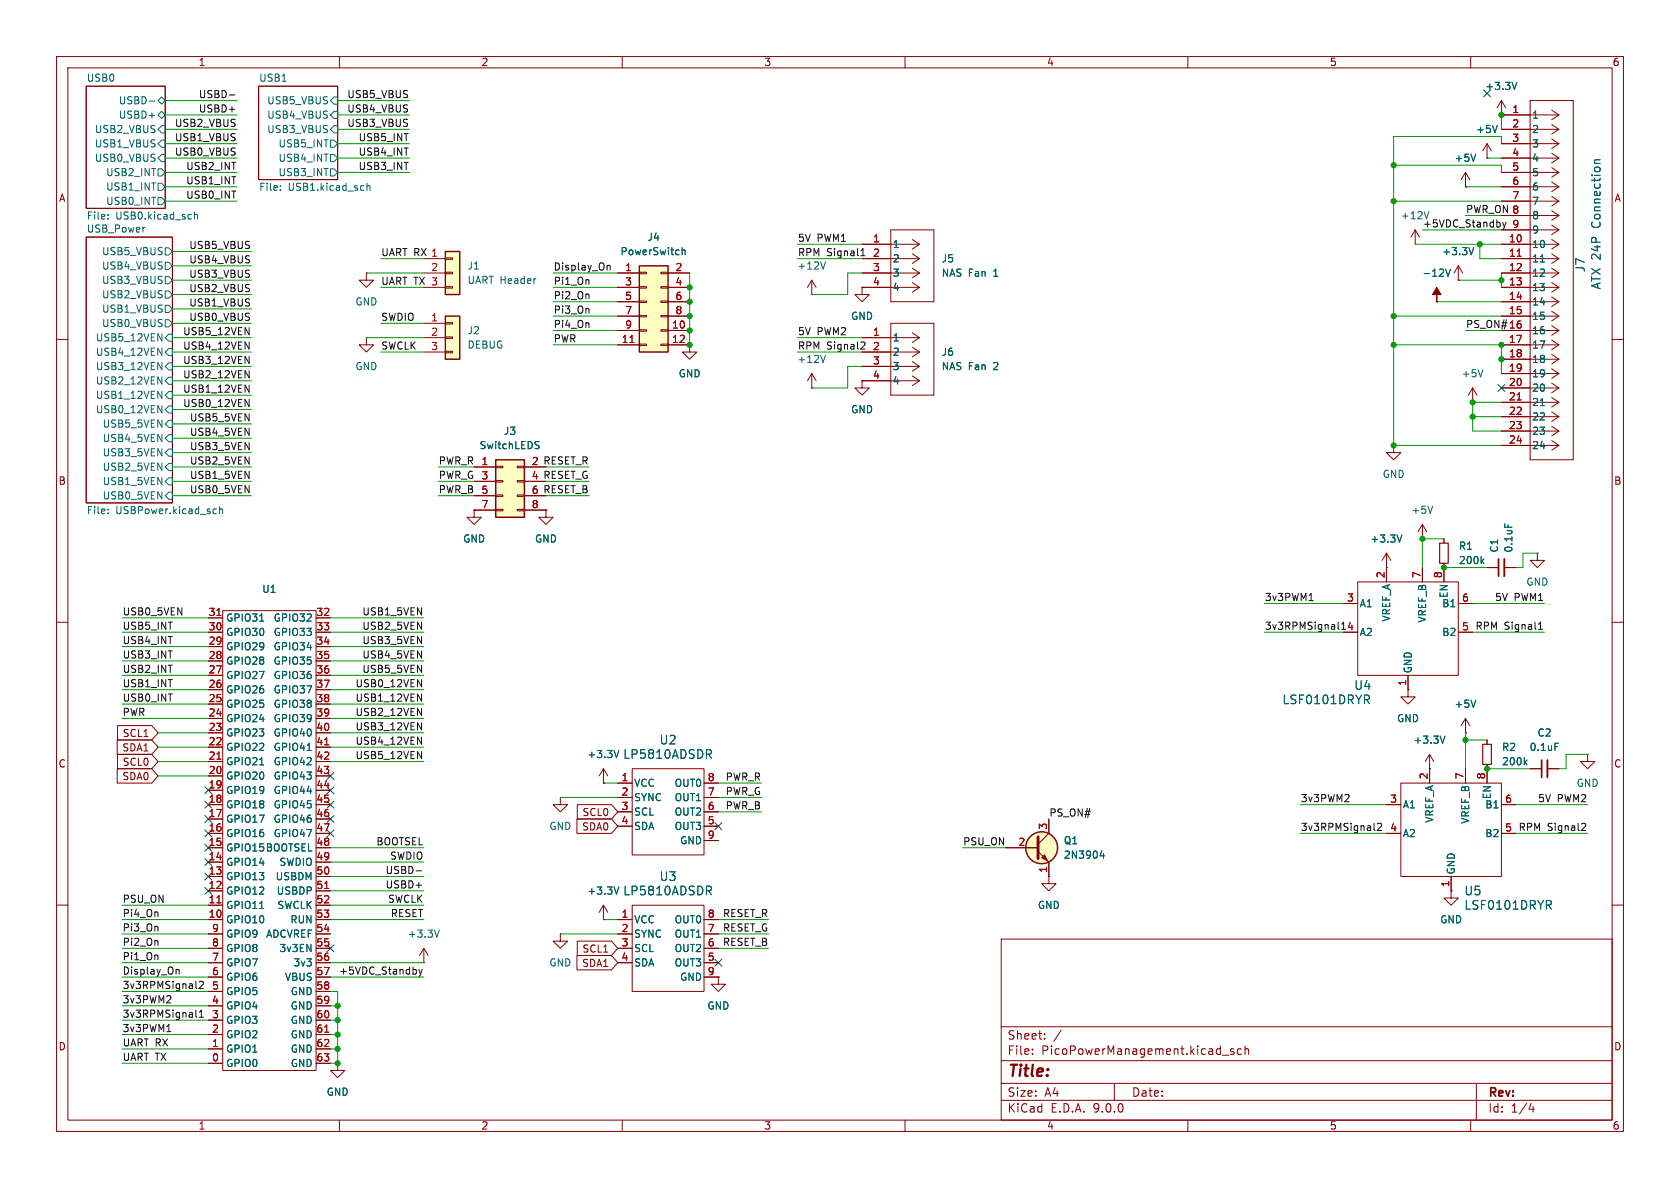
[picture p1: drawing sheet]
<svg xmlns="http://www.w3.org/2000/svg" width="297mm" height="210mm" viewBox="0 0 297 210" stroke-linecap="round" stroke-linejoin="round" font-family="sans-serif">
<g fill="none" stroke="#840000" stroke-width=".18">
<path d="M10 10h277v190h-277zM12 12h273v186h-273zM15.2 15.2h14v21.6h-14zM45.7 15.2h14v16.6h-14zM60 10v2M110 10v2M160 10v2M210 10v2M260 10v2M15.2 41.9h15.3v47h-15.3zM10 60h2M285 60h2"/>
<path d="M10 110h2M285 110h2M10 160h2M177 166h108v32h-108zM285 160h2M60 198v2M110 198v2M160 198v2M177 194.5h108M177 191.5h108M177 187.5h108M177 181.5h108"/>
<path d="M182.5 186.3v.1M182.5 185.5v.1M184.7 183.6v.1M184.7 182.8v.1M187.6 182.1l-1.3 2M197 191.5v3M210 198v2M216.1 186.5h1.1M218.1 185.5l-.4-.1-.2 .2 .1 .2 .5 .2v.3h-.6M219.5 185.5l-.5-.1-.3 .3v.4l.2 .2h.6M220.1 185.5l.2-.1 .4 .1v.9M220.1 184.9v1.5"/>
<path d="M260 198v2M261 191.5v6.5M270.7 195l-.4 1.1h.9M271 195.6v1"/>
</g>
<g fill="none" stroke="#006464" stroke-width=".18">
<path d="M26.4 17.9h.9M27.9 17.8l.7-.7 .6 .7-.6 .6zM28.6 19.7l.6 .6-.6 .7-.7-.7zM59.1 19.7h.6v1.3h-.6l-.7-.7zM59.1 17.1h.6v1.3h-.6l-.7-.6zM19.1 38v.1M19.1 38.6v.1M27.9 29.8h.7l.6 .7-.6 .6h-.7zM27.9 34.9h.7l.6 .7-.6 .6h-.7zM27.9 32.4h.7l.6 .6-.6 .7h-.7zM27.9 27.9l.7-.6h.6v1.3h-.6zM27.9 25.4l.7-.6h.6v1.2h-.6z"/>
<path d="M28.6 22.2h.6v1.3h-.6l-.7-.6zM34.4 37.5v1.2M34.4 38l.2-.1 .3 .1v.7M49.6 33.5v.2M49.6 32.9v.1M58.4 29.8h.7l.6 .7-.6 .6h-.7zM58.4 27.3h.7l.6 .6-.6 .7h-.7zM58.4 24.8h.7l.6 .6-.6 .6h-.7zM59.1 22.2h.6v1.3h-.6l-.7-.6zM64.9 32.4v1.3M64.9 32.9l.2-.1 .3 .1v.8M25.6 40.2h-.2"/>
<path d="M27.9 59l.7 1.3v-1.3M29.2 56.5h.6l.7 .7-.7 .6h-.6zM29.2 54h.6l.7 .6-.7 .6h-.6zM29.2 51.4h.6l.7 .7-.7 .6h-.6zM29.2 48.9h.6l.7 .6-.7 .7h-.6zM29.2 46.4h.6l.7 .6-.7 .6h-.6zM29.2 43.8h.6l.7 .7-.7 .6h-.6zM29.8 59.1h.7v1.2h-.7l-.6-.6zM27.9 71.7l.7 1.3v-1.3M27.9 61.5l.7 1.3v-1.3M27.9 64.1l.7 1.2v-1.2M27.9 66.6l.7 1.3v-1.3"/>
<path d="M27.9 69.2l.7 1.2v-1.2M29.8 71.8h.7v1.2h-.7l-.6-.6zM29.8 69.2h.7v1.3h-.7l-.6-.6zM29.8 66.7h.7v1.2h-.7l-.6-.6zM29.8 79.4h.7v1.2h-.7l-.6-.6zM29.8 64.1h.7v1.3h-.7l-.6-.6zM29.8 76.8h.7v1.3h-.7l-.6-.6zM29.8 61.6h.7v1.3h-.7l-.6-.7zM29.8 74.3h.7v1.3h-.7l-.6-.7zM19.1 90.7v.1M19.1 90v.1M29.8 87h.7v1.3h-.7l-.6-.7z"/>
<path d="M29.8 84.5h.7v1.2h-.7l-.6-.6zM29.8 81.9h.7v1.3h-.7l-.6-.6zM37.9 90h.4M38.3 90.7l-.4 .1M38.8 90.1l.2-.1h.3v.8M38.8 89.5v1.3"/>
</g>
<path d="M113 47h5.1v15.2h-5.1z" fill="#ffffc2"/>
<path d="M113 47h5.1v15.2h-5.1z" fill="none" stroke="#840000" stroke-width=".25"/>
<g fill="none" stroke="#840000" stroke-width=".18">
<path d="M109.2 48.3h3.8M109.2 50.8h3.8M109.2 53.3h3.8M109.2 55.9h3.8M109.2 58.4h3.8M113 48.1h1.3v.3h-1.3zM113 50.7h1.3v.2h-1.3zM113 53.2h1.3v.3h-1.3zM113 55.8h1.3v.2h-1.3zM113 58.3h1.3v.2h-1.3zM116.8 48.1h1.3v.3h-1.3zM116.8 50.7h1.3v.2h-1.3z"/>
<path d="M116.8 53.2h1.3v.3h-1.3zM116.8 55.8h1.3v.2h-1.3zM116.8 58.3h1.3v.2h-1.3zM118.1 48.3h3.8M118.1 50.8h3.8M118.1 53.3h3.8M118.1 55.9h3.8M118.1 58.4h3.8M250.2 43.2h.1M250.2 40.6l-.8 1.3M250.2 40.6l.8 1.3M250.2 40.6v2.6"/>
<path d="M254 53.3h.1M109.2 61h3.8M113 60.8h1.3v.3h-1.3zM116.8 60.8h1.3v.3h-1.3zM118.1 61h3.8M109.2 138.4h2.6M111.8 135.9h12.7v15.2h-12.7zM124.5 138.4h2.5M109.2 141h2.6M109.2 143.5h2.6M109.2 146.1h2.6M124.5 141h2.5"/>
<path d="M124.5 143.5h2.5M124.5 146.1h2.5M124.5 148.6h2.5"/>
</g>
<path d="M111.4 60.5h.7" fill="none" stroke="#a90000" stroke-width=".18"/>
<path d="M252.6 37.4l-.4 1.3M120.6 43.8v1.2M120.6 44.3l.2-.1h.3v.8M255.6 47.6l.4 1.2 .4-1.2M125.3 133.3l.5 .7M125.5 132.5l.3 .3-.1 .4-.2 .1" fill="none" stroke="#006464" stroke-width=".18"/>
<path d="M254 50.8l.8 1.3h-.8v1.2v-1.2h-.8z" fill="#840000" stroke="#840000" stroke-width=".18"/>
<path d="M87.6 81.3h5.1v10.1h-5.1z" fill="#ffffc2"/>
<path d="M87.6 81.3h5.1v10.1h-5.1z" fill="none" stroke="#840000" stroke-width=".25"/>
<g fill="none" stroke="#840000" stroke-width=".18">
<path d="M270.5 17.8h7.6v63.5h-7.6zM274.3 19.5l1.3 .8M262.9 27.9h.1M262.9 25.4v2.5M262.9 25.4l-.8 1.3M262.9 25.4l.8 1.3M265.4 20.3h10.2M265.4 22.9h10.2M265.4 25.4h10.2M265.4 27.9h10.2M265.4 30.5h10.2M265.4 33h10.2"/>
<path d="M265.4 35.6h10.2M265.4 38.1h10.2M274.3 22l1.3 .9M274.3 24.6l1.3 .8M274.3 27.1l1.3 .8M274.3 29.6l1.3 .9M274.3 32.2l1.3 .8M274.3 34.7l1.3 .9M274.3 37.3l1.3 .8M274.3 39.8l1.3 .8M275.6 20.3l-1.3 .9M275.6 22.9l-1.3 .8"/>
<path d="M275.6 25.4l-1.3 .8M275.6 27.9l-1.3 .9M275.6 30.5l-1.3 .8M275.6 33l-1.3 .9M275.6 35.6l-1.3 .8M275.6 38.1l-1.3 .8M265.4 40.6h10.2M265.4 43.2h10.2M265.4 45.7h10.2M265.4 48.3h10.2M265.4 50.8h10.2M265.4 53.3h10.2"/>
<path d="M265.4 55.9h10.2M265.4 58.4h10.2M274.3 42.3l1.3 .9M274.3 44.9l1.3 .8M274.3 47.4l1.3 .9M274.3 50l1.3 .8M274.3 52.5l1.3 .8M274.3 55l1.3 .9M274.3 57.6l1.3 .8M275.6 40.6l-1.3 .9M275.6 43.2l-1.3 .8M275.6 45.7l-1.3 .9"/>
<path d="M275.6 48.3l-1.3 .8M275.6 50.8l-1.3 .8M275.6 53.3l-1.3 .9M275.6 55.9l-1.3 .8M275.6 58.4l-1.3 .9M260.3 71.1h.1M260.3 68.6l-.7 1.3M260.3 68.6l.8 1.3M260.3 68.6v2.5M265.4 61h10.2M265.4 63.5h10.2M265.4 66h10.2"/>
<path d="M265.4 68.6h10.2M265.4 71.1h10.2M265.4 73.7h10.2M265.4 76.2h10.2M265.4 78.7h10.2M274.3 60.1l1.3 .9M274.3 62.7l1.3 .8M274.3 65.2l1.3 .8M274.3 67.7l1.3 .9M274.3 70.3l1.3 .8M274.3 72.8l1.3 .9M274.3 75.4l1.3 .8"/>
<path d="M274.3 77.9l1.3 .8M275.6 61l-1.3 .8M275.6 63.5l-1.3 .8M275.6 66l-1.3 .9M275.6 68.6l-1.3 .8M275.6 71.1l-1.3 .9M275.6 73.7l-1.3 .8M275.6 76.2l-1.3 .8M275.6 78.7l-1.3 .9M83.8 82.6h3.8M83.8 85.1h3.8M83.8 87.6h3.8"/>
<path d="M83.8 90.2h3.8M87.6 82.4h1.3v.3h-1.3zM87.6 85h1.3v.2h-1.3zM87.6 87.5h1.3v.3h-1.3zM87.6 90h1.3v.3h-1.3zM91.4 82.4h1.3v.3h-1.3zM91.4 85h1.3v.2h-1.3zM91.4 87.5h1.3v.3h-1.3zM91.4 90h1.3v.3h-1.3zM92.7 82.6h3.8M92.7 85.1h3.8M92.7 87.6h3.8"/>
<path d="M92.7 90.2h3.8M247.6 138.4h17.8v16.5h-17.8zM252.7 135.9v2.5M259.1 135.9v2.5M262.9 135.9v2.5M245.1 142.2h2.5M245.1 147.3h2.5M256.5 154.9v2.6M265.4 142.2h2.6M265.4 147.3h2.6"/>
</g>
<path d="M264.7 22.2l-.4 1.2M281.9 28.9h1M282.9 28.2l-1 .1v.4l.1 .2M272.3 46.3h.7M94.8 78.7l.4 .1 .1 .3-.2 .2h-.3M94.8 78l.5 .1M262.2 65.3l-.5 1.3M272.3 71.7h.7M273.7 160l.6 .7M274 159.2l.3 .3-.1 .3-.2 .2" fill="none" stroke="#006464" stroke-width=".18"/>
<path d="M268.2 45.3h.7M268.2 70.7h.7" fill="none" stroke="#a90000" stroke-width=".18"/>
<path d="M78.7 44.5h2.6v7.6h-2.6z" fill="#ffffc2"/>
<path d="M78.7 44.5h2.6v7.6h-2.6z" fill="none" stroke="#840000" stroke-width=".25"/>
<path d="M74.9 45.7h3.8M74.9 48.3h3.8M74.9 50.8h3.8M78.7 45.6h1.3v.2h-1.3zM78.7 48.1h1.3v.3h-1.3zM78.7 50.7h1.3v.2h-1.3z" fill="none" stroke="#840000" stroke-width=".18"/>
<path d="M78.7 55.9h2.6v7.6h-2.6z" fill="#ffffc2"/>
<g fill="none" stroke="#840000" stroke-width=".25">
<path d="M78.7 55.9h2.6v7.6h-2.6z"/>
<circle cx="184.1" cy="149.9" r="2.82"/>
</g>
<g fill="none" stroke="#840000" stroke-width=".18">
<path d="M265.4 17.8l-.7 1.3M265.4 17.8l.8 1.3M265.4 17.8v2.5M259.1 33h.1M259.1 30.5l-.8 1.3M259.1 30.5l.7 1.3M259.1 30.5v2.5M262.9 27.9h.1M265.4 20.3h.1M265.4 20.3h5.1M265.4 22.9h5.1M265.4 25.4h5.1"/>
<path d="M265.4 27.9h5.1M265.4 30.5h5.1M265.4 33h5.1M265.4 35.6h5.1M265.4 38.1h5.1M64.8 48.3v1.2h1.2l-1.2 1.3-1.3-1.3h1.3M64.8 48.3h.1M64.8 59.7v1.3h1.2l-1.2 1.2-1.3-1.2h1.3M64.8 59.7h.1M74.9 57.2h3.8M74.9 59.7h3.8M78.7 57h1.3v.3h-1.3z"/>
<path d="M78.7 59.6h1.3v.2h-1.3zM109.2 53.3h3.8M109.2 48.3h3.8M109.2 50.8h3.8M109.2 55.9h3.8M109.2 58.4h3.8M118.1 53.3h3.8M118.1 48.3h3.8M118.1 50.8h3.8M118.1 55.9h3.8M118.1 58.4h3.8M143.5 52.1h.1"/>
<path d="M143.5 49.5l-.8 1.3M143.5 49.5l.8 1.3M143.5 49.5v2.6M152.4 50.8v1.3h1.3l-1.3 1.2-1.3-1.2h1.3M152.4 50.8h.1M152.4 59.7h10.2M152.4 43.2h10.2M152.4 45.7h10.2M152.4 48.3h10.2M152.4 50.8h10.2M157.5 57.2h7.6v12.7h-7.6zM157.5 40.6h7.6v12.7h-7.6z"/>
<path d="M161.3 42.3l1.3 .9M161.3 44.9l1.3 .8M161.3 47.4l1.3 .9M161.3 50l1.3 .8M161.3 58.8l1.3 .9M162.6 43.2l-1.3 .8M162.6 45.7l-1.3 .9M162.6 48.3l-1.3 .8M162.6 50.8l-1.3 .8M162.6 59.7l-1.3 .8M254 53.3h.1M257.8 49.5h.1"/>
<path d="M257.8 47l-.8 1.3M257.8 47l.8 1.3M257.8 47v2.5M265.4 53.3h5.1M265.4 43.2h5.1M265.4 45.7h5.1M265.4 48.3h5.1M265.4 50.8h5.1M265.4 40.6h5.1M265.4 55.9h5.1M265.4 58.4h5.1M74.9 62.2h3.8"/>
<path d="M78.7 62.1h1.3v.3h-1.3zM109.2 61h3.8M118.1 61h3.8M121.9 61v1.2h1.3l-1.3 1.3-1.3-1.3h1.3M121.9 61h.1M143.5 68.6h.1M143.5 66v2.6M143.5 66l-.8 1.3M143.5 66l.8 1.3M152.4 67.3v1.3h1.3l-1.3 1.3-1.3-1.3h1.3M152.4 67.3h.1M152.4 62.2h10.2"/>
<path d="M152.4 64.8h10.2M152.4 67.3h10.2M161.3 61.4l1.3 .8M161.3 63.9l1.3 .9M161.3 66.5l1.3 .8M162.6 62.2l-1.3 .9M162.6 64.8l-1.3 .8M162.6 67.3l-1.3 .9M246.4 78.7v1.3h1.2l-1.2 1.3-1.3-1.3h1.3M246.4 78.7h.1M265.4 61h5.1M265.4 63.5h5.1"/>
<path d="M265.4 66h5.1M265.4 68.6h5.1M265.4 71.1h5.1M265.4 73.7h5.1M265.4 76.2h5.1M265.4 78.7h5.1M83.8 90.2v1.2h1.3l-1.3 1.3-1.3-1.3h1.3M83.8 90.2h.1M83.8 82.6h3.8M83.8 85.1h3.8M83.8 87.6h3.8M83.8 90.2h3.8"/>
<path d="M92.7 82.6h3.8M92.7 85.1h3.8M92.7 87.6h3.8M92.7 90.2h3.8M96.5 90.2v1.2h1.3l-1.3 1.3-1.3-1.3h1.3M96.5 90.2h.1M245.1 97.8v5.1M245.1 97.8l-.8 1.3M245.1 97.8l.8 1.3M251.5 95.3h.1M251.5 92.7v2.6M251.5 92.7l-.8 1.3"/>
<path d="M251.5 92.7l.7 1.3M255.3 95.3v.7M255.3 99.6v3.3M271.8 97.8v1.3h1.2l-1.2 1.2-1.3-1.2h1.3M271.8 97.8h.1M36.8 111.8h2.6M36.8 109.2h2.6M36.8 114.3h2.6M36.8 116.8h2.6M36.8 119.4h2.6M39.4 108h16.5v81.2h-16.5zM55.9 111.8h2.5"/>
<path d="M55.9 109.2h2.5M55.9 114.3h2.5M55.9 116.8h2.5M55.9 119.4h2.5M237.5 106.7h2.5M237.5 111.8h2.5M240 102.9h17.8v16.5h-17.8zM245.1 100.3h.1M248.9 119.4v2.5M251.5 100.3v2.6M257.8 106.7h2.5M257.8 111.8h2.5"/>
<path d="M262.9 100.3h2M265.9 100.3h2.1M20.7 135.9h6.1l1.1 1.3-1.1 1.2h-6.1zM20.7 130.8h6.1l1.1 1.3-1.1 1.3h-6.1zM20.8 128.3h6l1.1 1.2-1.1 1.3h-6zM20.8 133.3h6l1.1 1.3-1.1 1.3h-6zM36.8 121.9h2.6M36.8 124.5h2.6M36.8 127h2.6M36.8 129.5h2.6M36.8 132.1h2.6M36.8 134.6h2.6"/>
<path d="M36.8 137.2h2.6M36.8 139.7h2.6M55.9 121.9h2.5M55.9 124.5h2.5M55.9 127h2.5M55.9 129.5h2.5M55.9 132.1h2.5M55.9 134.6h2.5M55.9 137.2h2.5M55.9 139.7h2.5M106.7 138.4h.1M106.7 135.9l-.8 1.3"/>
<path d="M106.7 135.9l.7 1.3M106.7 135.9v2.5M109.2 138.4h2.6M124.5 138.4h2.5M248.9 121.9v1.3h1.3l-1.3 1.3-1.3-1.3h1.3M248.9 121.9h.1M252.7 135.9h.1M252.7 133.4l-.7 1.2M252.7 133.4l.8 1.2M252.7 133.4v5M259.1 129.5h.1M259.1 127v2.5"/>
<path d="M259.1 135.9v2.5M259.1 127l-.8 1.3M259.1 127l.7 1.3M262.9 130.8v.8M262.9 135.1v3.3M270.5 135.9h2M273.6 135.9h2M280.7 133.4v1.2h1.2l-1.2 1.3-1.3-1.3h1.3M280.7 133.4h.1M36.8 149.9h2.6M36.8 142.2h2.6M36.8 144.8h2.6"/>
<path d="M36.8 147.3h2.6M36.8 152.4h2.6M36.8 154.9h2.6M36.8 157.5h2.6M55.9 149.9h2.5M55.9 142.2h2.5M55.9 144.8h2.5M55.9 147.3h2.5M55.9 152.4h2.5M55.9 154.9h2.5M55.9 157.5h2.5M99.1 141v1.2h1.2l-1.2 1.3-1.3-1.3h1.3"/>
<path d="M99.1 141h.1M102 144.8h6.1l1.1 1.3-1.1 1.2h-6.1zM102.1 142.2h6l1.1 1.3-1.1 1.3h-6zM109.2 141h2.6M109.2 143.5h2.6M109.2 146.1h2.6M124.5 141h2.5M124.5 143.5h2.5M124.5 146.1h2.5M124.5 148.6h2.5M177.8 149.9h5.7M183.5 150.5l1.9 1.9v2.5"/>
<path d="M185.4 154.9v1.3h1.3l-1.3 1.3-1.3-1.3h1.3M185.4 154.9h.1M185.4 144.8v2.5l-1.9 1.9M245.1 142.2h2.5M245.1 147.3h2.5M256.5 157.5v1.3h1.3l-1.3 1.2-1.2-1.2h1.2M256.5 157.5h.1M256.5 154.9v2.6M265.4 142.2h2.6M265.4 147.3h2.6M36.8 162.6h2.6M36.8 165.1h2.6"/>
<path d="M36.8 167.6h2.6M36.8 170.2h2.6M36.8 172.7h2.6M36.8 160h2.6M36.8 175.3h2.6M36.8 177.8h2.6M55.9 162.6h2.5M55.9 165.1h2.5M55.9 167.6h2.5M55.9 170.2h2.5M55.9 172.7h2.5M55.9 160h2.5"/>
<path d="M55.9 175.3h2.5M55.9 177.8h2.5M74.9 170.2h.1M74.9 167.6l-.7 1.3M74.9 167.6l.8 1.3M74.9 167.6v2.6M99.1 165.1v1.3h1.2l-1.2 1.2-1.3-1.2h1.3M99.1 165.1h.1M102 168.9h6.1l1.1 1.3-1.1 1.3h-6.1zM102.1 166.4h6l1.1 1.2-1.1 1.3h-6zM106.7 162.6h.1M106.7 160v2.6"/>
<path d="M106.7 160l-.8 1.3M106.7 160l.7 1.3M109.2 162.6h2.6M109.2 165.1h2.6M109.2 167.6h2.6M109.2 170.2h2.6M111.8 160h12.7v15.3h-12.7zM124.5 162.6h2.5M124.5 165.1h2.5M124.5 167.6h2.5M124.5 170.2h2.5M124.5 172.7h2.5"/>
<path d="M127 172.7v1.3h1.3l-1.3 1.3-1.3-1.3h1.3M127 172.7h.1M36.8 180.3h2.6M36.8 182.9h2.6M36.8 185.4h2.6M36.8 188h2.6M55.9 180.3h2.5M55.9 182.9h2.5M55.9 185.4h2.5M55.9 188h2.5M59.7 188v1.2h1.3l-1.3 1.3-1.3-1.3h1.3M59.7 188h.1"/>
</g>
<g fill="none" stroke="#006464" stroke-width=".18">
<path d="M268.2 14.5l-.5 1.3M260.9 27.2l-.4 1.3M264.7 22.2l-.4 1.2M281.9 28.9h1M282.9 28.2l-1 .1v.4l.1 .2M120.6 43.8v1.2M120.6 44.3l.2-.1h.3v.8M145.9 46.3l-.4 1.3M255.6 47.6l.4 1.2 .4-1.2M260.5 43.8l-.4 1.2M272.3 46.3h.7M94.8 78.7l.4 .1 .1 .3-.2 .2h-.3"/>
<path d="M94.8 78l.5 .1M145.9 62.8l-.4 1.3M272.3 71.7h.7M247.8 94.6l-.4 1.2M253.3 89.5l-.4 1.2M262 99.2l.3 .4M262.3 98.8l-.4 .5M266 92.6v.6M45.9 109.8h.7M45.9 135.2h.7M54.3 132.7h.7M109.4 132.7l-.4 1.2"/>
<path d="M125.3 133.3l.5 .7M125.5 132.5l.3 .3-.1 .4-.2 .1M241.6 123.7l.5 .7M241.8 122.9l.3 .3-.1 .3-.2 .2M255.5 130.1l-.5 1.3M260.9 123.8l-.4 1.2M269.6 134.7l.4 .5M270 134.4l-.5 .4M274.9 131.4h.6M109.4 156.8l-.4 1.3M125.3 157.5l.5 .7M125.5 156.7l.3 .2-.1 .4-.2 .2"/>
<path d="M194.8 150.4l-.3 .9h.8M195.1 150.9v.8M273.7 160l.6 .7M274 159.2l.3 .3-.1 .3-.2 .2M45.9 160.6h.7M77.7 164.4l-.5 1.3"/>
</g>
<circle cx="184.1" cy="149.9" r="2.82" fill="#ffffc2" stroke="#ffffc2" stroke-width=".18"/>
<path d="M183.5 148v3.8" fill="none" stroke="#840000" stroke-width=".51"/>
<path d="M184.1 151.6l.6-.5 .5 1z" fill="#840000" stroke="#840000" stroke-width=".18"/>
<path d="M254.5 96h1.5v3.6h-1.5zM262.1 131.6h1.6v3.5h-1.6z" fill="none" stroke="#840000" stroke-width=".2"/>
<path d="M264.9 98.8v3.1M272.5 134.4v3" fill="none" stroke="#840000" stroke-width=".3"/>
<path d="M265.9 98.8v3.1M273.6 134.4v3" fill="none" stroke="#840000" stroke-width=".33"/>
<path d="M268.2 45.3h.7M111.4 60.5h.7M268.2 70.7h.7M38.3 108.8h.8M38.3 134.2h.8M57.4 131.7h.7M38.3 159.6h.8M57.4 157.1h.7M57.4 182.5h.7" fill="none" stroke="#a90000" stroke-width=".18"/>
<g fill="none" stroke="#0f0f0f" stroke-width=".18">
<path d="M40.5 16.8h1M265.7 39.3l.3 .8M266.3 39.3l-.3 .8M43.3 57.9l.7 1.3v-1.3M107.4 47h.4l.1 .7M152.2 45.2h.7M152.2 44.3l.4-.4v1.3M266 40.1l-.3 .5M43.3 68.1l.7 1.2v-1.2M43.3 60.4l.7 1.3v-1.3M43.3 63l.7 1.3v-1.3M43.3 65.5l.7 1.3v-1.3"/>
<path d="M43.3 70.6l.7 1.3v-1.3M152.4 60.4l.4 .1 .1 .3-.8 .9h.8M231.4 106.2h.7M236.6 110v1.1l.1 .1M237.2 111.2h.7M237.5 110l-.3 .3M272 111.2h.7M272 110.3l.3-.3v1.2M73.8 127.8l.7 1.2v-1.2M73.8 120.1l.7 1.3v-1.3M73.8 122.7l.7 1.2v-1.2M73.8 125.2l.7 1.3v-1.3"/>
<path d="M73.8 130.3l.7 1.3v-1.3M73.8 132.8l.7 1.3v-1.3M73.6 153.9h.9M243 146.7l.1 .1M243.5 145.7l.5-.2 .2 .4-.7 .9h.7M279.8 145.5l.4 .1 .1 .3-.8 .9h.8M31.2 171.4h.4l.1 .8M34.6 178.6v1l.2 .2M34.7 174.7h.1M35.2 179.8h.8M35.2 178.9l.4-.3v1.2M35.2 173.6l.5-.1 .3 .3-.8 .9h.8"/>
<path d="M74 171.4l.3 .8M74.3 172.2l-.3 .4M74.6 171.4l-.3 .8M29.5 182.4h.7"/>
</g>
<g fill="none" stroke="#009600" stroke-width=".18">
<path d="M29.2 17.8h12.7M59.7 17.8h12.7M29.2 22.9h12.7M29.2 20.3h12.7M29.2 27.9h12.7M29.2 25.4h12.7M29.2 33h12.7M29.2 35.6h12.7M29.2 30.5h12.7M59.7 22.9h12.7M59.7 20.3h12.7M59.7 27.9h12.7"/>
<path d="M59.7 25.4h12.7M59.7 30.5h12.7M246.4 29.2h19v1.3M246.4 35.6h19M259.1 33h6.3M259.1 38.1h6.3M262.9 27.9h2.5M265.4 25.4v-1.3h-19v54.6h19M265.4 20.3v2.6M30.5 57.2h13.9M30.5 52.1h13.9M30.5 59.7h13.9"/>
<path d="M30.5 44.5h13.9M30.5 47h13.9M30.5 49.5h13.9M30.5 54.6h13.9M64.8 48.3h10.1M64.8 59.7h10.1M67.3 57.2h7.6M67.3 45.7h7.6M67.3 50.8h7.6M97.8 48.3h11.4M97.8 50.8h11.4M97.8 53.3h11.4"/>
<path d="M97.8 55.9h11.4M97.8 58.4h11.4M121.9 48.3v12.7M141 43.2h11.4M141 45.7h11.4M141 59.7h11.4M152.4 48.3h-2.5v3.8h-6.4M246.4 55.9h19M250.2 43.2h15.2M251.5 40.6h13.9M254 53.3h11.4M257.8 49.5h7.6"/>
<path d="M259.1 58.4h6.3M261.6 43.2v2.5h3.8M265.4 48.3v2.5M30.5 69.9h13.9M30.5 72.4h13.9M30.5 64.8h13.9M30.5 67.3h13.9M30.5 74.9h13.9M30.5 77.5h13.9M30.5 62.2h13.9M67.3 62.2h7.6M97.8 61h11.4"/>
<path d="M141 62.2h11.4M152.4 64.8h-2.5v3.8h-6.4M246.4 61h19v5M260.3 73.7h5.1M265.4 71.1h-5.1v5.1h5.1M30.5 85.1h13.9M30.5 80h13.9M30.5 87.6h13.9M30.5 82.6h13.9M77.5 85.1h6.3M77.5 87.6h6.3M77.5 82.6h6.3"/>
<path d="M96.5 85.1h7.6M96.5 87.6h7.6M96.5 82.6h7.6M255.3 95.3h-3.8v5M271.8 97.8h-2.6v2.5h-1.2M21.6 116.8h15.2M21.6 109.2h15.2M21.6 114.3h15.2M21.6 111.8h15.2M21.6 119.4h15.2M58.4 116.8h16.5M58.4 109.2h16.5"/>
<path d="M58.4 114.3h16.5M58.4 111.8h16.5M58.4 119.4h16.5M223.5 111.8h14M223.5 106.7h14M255.3 100.3h7.6M260.3 111.8h12.7M260.3 106.7h12.7M21.6 127h15.2M21.6 124.5h15.2M21.6 121.9h15.2M27.9 129.5h8.9"/>
<path d="M27.9 132.1h8.9M27.9 134.6h8.9M27.9 137.2h8.9M58.4 127h16.5M58.4 129.5h16.5M58.4 124.5h16.5M58.4 132.1h16.5M58.4 121.9h16.5M58.4 134.6h16.5M106.7 138.4h2.5M127 138.4h7.6M259.1 130.8h3.8"/>
<path d="M259.1 129.5v6.4M262.9 135.9h7.6M280.7 133.4h-3.8v2.5h-1.3M58.4 152.4h16.5M58.4 149.9h16.5M58.4 154.9h16.5M58.4 157.5h16.5M99.1 141h10.1M127 141h7.6M127 143.5h7.6M170.2 149.9h7.6M229.9 142.2h15.2"/>
<path d="M229.9 147.3h15.2M268 142.2h12.7M268 147.3h12.7M21.6 172.7h15.2M21.6 162.6h15.2M21.6 165.1h15.2M21.6 167.6h15.2M21.6 170.2h15.2M21.6 177.8h15.2M21.6 160h15.2M21.6 175.3h15.2M58.4 175.3h1.3v12.7h-1.3"/>
<path d="M58.4 172.7h16.5M58.4 162.6h16.5M58.4 170.2h16.5M58.4 177.8h1.3M58.4 160h16.5M99.1 165.1h10.1M106.7 162.6h2.5M127 162.6h8.9M127 165.1h8.9M127 167.6h8.9M21.6 180.3h15.2M21.6 182.9h15.2"/>
<path d="M21.6 185.4h15.2M21.6 188h15.2M58.4 180.3h1.3M58.4 182.9h1.3M58.4 185.4h1.3"/>
</g>
<g fill="none" stroke="#000084" stroke-width=".18">
<path d="M262.3 15.9l1.2 1.2M263.5 15.9l-1.2 1.2M264.8 68l1.2 1.2M266 68l-1.2 1.2M36.2 139.1l1.2 1.2M37.4 139.1l-1.2 1.2M57.8 139.1l1.2 1.2M57.8 136.6l1.2 1.2M59 139.1l-1.2 1.2M59 136.6l-1.2 1.2M36.2 156.9l1.2 1.2M36.2 146.7l1.2 1.2"/>
<path d="M36.2 151.8l1.2 1.2M36.2 144.2l1.2 1.2M36.2 141.6l1.2 1.2M36.2 154.3l1.2 1.2M36.2 149.3l1.2 1.2M37.4 156.9l-1.2 1.2M37.4 146.7l-1.2 1.2M37.4 151.8l-1.2 1.2M37.4 144.2l-1.2 1.2M37.4 141.6l-1.2 1.2M37.4 154.3l-1.2 1.2M37.4 149.3l-1.2 1.2"/>
<path d="M57.8 146.7l1.2 1.2M57.8 144.2l1.2 1.2M57.8 141.6l1.2 1.2M59 146.7l-1.2 1.2M59 144.2l-1.2 1.2M59 141.6l-1.2 1.2M126.4 145.4l1.2 1.3M127.6 145.4l-1.2 1.3M57.8 167l1.2 1.2M59 167l-1.2 1.2M126.4 169.6l1.2 1.2M127.6 169.6l-1.2 1.2"/>
</g>
<g fill="#009600" stroke="#009600" stroke-width=".18">
<circle cx="246.4" cy="29.2" r=".46"/>
<circle cx="246.4" cy="35.6" r=".46"/>
<circle cx="265.4" cy="20.3" r=".46"/>
<circle cx="261.6" cy="43.2" r=".46"/>
<circle cx="121.9" cy="61" r=".46"/>
<circle cx="121.9" cy="58.4" r=".46"/>
<circle cx="121.9" cy="53.3" r=".46"/>
<circle cx="121.9" cy="55.9" r=".46"/>
<circle cx="121.9" cy="50.8" r=".46"/>
<circle cx="260.3" cy="71.1" r=".46"/>
<circle cx="260.3" cy="73.7" r=".46"/>
<circle cx="246.4" cy="78.7" r=".46"/>
<circle cx="251.5" cy="95.3" r=".46"/>
<circle cx="255.3" cy="100.3" r=".46"/>
<circle cx="262.9" cy="135.9" r=".46"/>
<circle cx="246.4" cy="55.9" r=".46"/>
<circle cx="265.4" cy="63.5" r=".46"/>
<circle cx="265.4" cy="61" r=".46"/>
<circle cx="246.4" cy="61" r=".46"/>
<circle cx="265.4" cy="49.5" r=".46"/>
<circle cx="259.1" cy="130.8" r=".46"/>
<circle cx="59.7" cy="185.4" r=".46"/>
<circle cx="59.7" cy="188" r=".46"/>
<circle cx="59.7" cy="180.3" r=".46"/>
<circle cx="59.7" cy="182.9" r=".46"/>
<circle cx="59.7" cy="177.8" r=".46"/>
</g>
<text font-size="2.8" fill="#840000" x="178" y="190.9">Title:</text>
<g font-size="2.1" fill="#006464">
<text x="283.2" y="40.3" transform="rotate(-90 283.2 40.3)">Connection</text>
<text x="280.4" y="48.2" transform="rotate(-90 280.4 48.2)">J7</text>
<text x="283.2" y="51.3" transform="rotate(-90 283.2 51.3)">ATX 24P</text>
<text x="226.6" y="124.7">LSF0101DRYR</text>
<text x="239.3" y="122.1">U4</text>
<text x="116.5" y="131.8">U2</text>
<text x="110.1" y="134.3">LP5810ADSDR</text>
<text x="116.5" y="155.9">U3</text>
<text x="110.1" y="158.5">LP5810ADSDR</text>
<text x="258.8" y="161">LSF0101DRYR</text>
<text x="258.8" y="158.5">U5</text>
</g>
<g font-size="2.1" fill="#840000">
<text x="178" y="184">Sheet:</text>
<text x="178" y="186.7">File:</text>
<text x="184.1" y="186.7">PicoPowerManagement.kicad_sch</text>
<text x="178" y="196.9">KiCad</text>
<text x="178" y="194.1">Size:</text>
<text x="184.7" y="194.1">A4</text>
<text x="185.7" y="196.9">E.D.A.</text>
<text x="193.3" y="196.9">9.0.0</text>
<text x="200" y="194.1">Date:</text>
<text x="263" y="194.3">Rev:</text>
<text x="263" y="196.9">Id:</text>
<text x="267.1" y="196.9">1/4</text>
</g>
<g font-size="1.8" fill="#840000">
<text x="35" y="11.9">1</text>
<text x="85" y="11.9">2</text>
<text x="135" y="11.9">3</text>
<text x="185" y="11.9">4</text>
<text x="235" y="11.9">5</text>
<text x="285" y="11.9">6</text>
<text x="10.3" y="35.9">A</text>
<text x="285.3" y="35.9">A</text>
<text x="10.3" y="85.9">B</text>
<text x="285.3" y="85.9">B</text>
<text x="21.6" y="130.5">SCL1</text>
<text x="10.3" y="135.9">C</text>
<text x="21.5" y="133">SDA1</text>
<text x="21.6" y="135.6">SCL0</text>
<text x="285.3" y="135.9">C</text>
<text x="21.5" y="138.1">SDA0</text>
<text x="102.8" y="147">SDA0</text>
<text x="102.9" y="144.5">SCL0</text>
<text x="102.8" y="171.1">SDA1</text>
<text x="102.9" y="168.6">SCL1</text>
<text x="10.3" y="185.9">D</text>
<text x="285.3" y="185.9">D</text>
<text x="35" y="199.9">1</text>
<text x="85" y="199.9">2</text>
<text x="135" y="199.9">3</text>
<text x="185" y="199.9">4</text>
<text x="235" y="199.9">5</text>
<text x="285" y="199.9">6</text>
</g>
<g font-size="1.8" fill="#006464">
<text x="15.2" y="14.5">USB0</text>
<text x="45.7" y="14.5">USB1</text>
<text x="262.5" y="16.1">+3.3V</text>
<text x="16.7" y="23.7">USB2_VBUS</text>
<text x="20.9" y="18.6">USBD-</text>
<text x="20.9" y="21.2">USBD+</text>
<text x="47.1" y="23.7">USB3_VBUS</text>
<text x="47.1" y="21.2">USB4_VBUS</text>
<text x="47.1" y="18.6">USB5_VBUS</text>
<text x="260.9" y="23.7">+5V</text>
<text x="270.8" y="21.2">1</text>
<text x="270.8" y="23.7">2</text>
<text x="16.7" y="28.8">USB0_VBUS</text>
<text x="16.7" y="26.3">USB1_VBUS</text>
<text x="49.1" y="28.8">USB4_INT</text>
<text x="49.1" y="26.3">USB5_INT</text>
<text x="257" y="28.8">+5V</text>
<text x="270.8" y="26.3">3</text>
<text x="270.8" y="28.8">4</text>
<text x="18.7" y="31.3">USB2_INT</text>
<text x="18.7" y="33.9">USB1_INT</text>
<text x="45.7" y="34.1">File:</text>
<text x="49.1" y="31.3">USB3_INT</text>
<text x="50.9" y="34.1">USB1.kicad_sch</text>
<text x="270.8" y="31.3">5</text>
<text x="270.8" y="33.9">6</text>
<text x="15.2" y="41.2">USB_Power</text>
<text x="15.2" y="39.1">File:</text>
<text x="18.7" y="36.4">USB0_INT</text>
<text x="20.5" y="39.1">USB0.kicad_sch</text>
<text x="247.5" y="39">+12V</text>
<text x="270.8" y="36.4">7</text>
<text x="270.8" y="39">8</text>
<text x="270.8" y="41.5">9</text>
<text x="17.9" y="47.9">USB4_VBUS</text>
<text x="17.9" y="45.3">USB5_VBUS</text>
<text x="82.6" y="47.9">J1</text>
<text x="109.6" y="45.3">PowerSwitch</text>
<text x="114.4" y="42.8">J4</text>
<text x="140.9" y="47.9">+12V</text>
<text x="157.7" y="44">1</text>
<text x="157.7" y="46.6">2</text>
<text x="166.4" y="46.6">J5</text>
<text x="254.9" y="45.3">+3.3V</text>
<text x="270.8" y="44">10</text>
<text x="270.8" y="46.6">11</text>
<text x="17.9" y="52.9">USB2_VBUS</text>
<text x="17.9" y="50.4">USB3_VBUS</text>
<text x="82.6" y="50.4">UART Header</text>
<text x="157.7" y="49.1">3</text>
<text x="157.7" y="51.7">4</text>
<text x="166.4" y="49.1">NAS Fan</text>
<text x="175.7" y="49.1">1</text>
<text x="251.4" y="49.1">-12V</text>
<text x="270.8" y="49.1">12</text>
<text x="270.8" y="51.7">13</text>
<text x="17.9" y="58">USB0_VBUS</text>
<text x="17.9" y="55.5">USB1_VBUS</text>
<text x="62.7" y="54.2">GND</text>
<text x="82.6" y="59.3">J2</text>
<text x="150.4" y="56.7">GND</text>
<text x="270.8" y="54.2">14</text>
<text x="270.8" y="56.7">15</text>
<text x="270.8" y="59.3">16</text>
<text x="16.8" y="65.6">USB3_12VEN</text>
<text x="16.8" y="63.1">USB4_12VEN</text>
<text x="16.8" y="60.6">USB5_12VEN</text>
<text x="62.7" y="65.6">GND</text>
<text x="82.6" y="61.8">DEBUG</text>
<text x="140.9" y="64.4">+12V</text>
<text x="157.7" y="60.6">1</text>
<text x="157.7" y="63.1">2</text>
<text x="157.7" y="65.6">3</text>
<text x="166.4" y="63.1">J6</text>
<text x="166.4" y="65.6">NAS Fan</text>
<text x="175.7" y="65.6">2</text>
<text x="270.8" y="61.8">17</text>
<text x="270.8" y="64.4">18</text>
<text x="16.8" y="70.7">USB1_12VEN</text>
<text x="16.8" y="68.2">USB2_12VEN</text>
<text x="119.9" y="66.9">GND</text>
<text x="157.7" y="68.2">4</text>
<text x="258.3" y="66.9">+5V</text>
<text x="270.8" y="66.9">19</text>
<text x="270.8" y="69.4">20</text>
<text x="270.8" y="72">21</text>
<text x="16.8" y="73.3">USB0_12VEN</text>
<text x="18.1" y="75.8">USB5_5VEN</text>
<text x="89" y="77.1">J3</text>
<text x="150.4" y="73.3">GND</text>
<text x="270.8" y="74.5">22</text>
<text x="270.8" y="77.1">23</text>
<text x="18.1" y="83.4">USB2_5VEN</text>
<text x="18.1" y="80.9">USB3_5VEN</text>
<text x="18.1" y="78.3">USB4_5VEN</text>
<text x="84.7" y="79.6">SwitchLEDS</text>
<text x="270.8" y="79.6">24</text>
<text x="18.1" y="88.5">USB0_5VEN</text>
<text x="18.1" y="86">USB1_5VEN</text>
<text x="244.3" y="84.7">GND</text>
<text x="15.2" y="91.2">File:</text>
<text x="20.5" y="91.2">USBPower.kicad_sch</text>
<text x="249.4" y="91">+5V</text>
<text x="81.8" y="96.1">GND</text>
<text x="94.5" y="96.1">GND</text>
<text x="242.2" y="96.1">+3.3V</text>
<text x="257.8" y="97.4">R1</text>
<text x="257.8" y="99.9">200k</text>
<text x="265" y="97.8" transform="rotate(-90 265 97.8)">C1</text>
<text x="267.6" y="97.8" transform="rotate(-90 267.6 97.8)">0.1uF</text>
<text x="46.3" y="105">U1</text>
<text x="240.3" y="107.5">A1</text>
<text x="254.9" y="107.5">B1</text>
<text x="256.1" y="105.8" transform="rotate(-90 256.1 105.8)">EN</text>
<text x="269.7" y="103.7">GND</text>
<text x="39.9" y="110.1">GPIO31</text>
<text x="39.9" y="112.6">GPIO30</text>
<text x="48.3" y="110.1">GPIO32</text>
<text x="48.3" y="112.6">GPIO33</text>
<text x="240.3" y="112.6">A2</text>
<text x="246" y="110" transform="rotate(-90 246 110)">VREF_A</text>
<text x="252.3" y="110.2" transform="rotate(-90 252.3 110.2)">VREF_B</text>
<text x="254.9" y="112.6">B2</text>
<text x="39.9" y="115.2">GPIO29</text>
<text x="39.9" y="117.7">GPIO28</text>
<text x="48.3" y="115.2">GPIO34</text>
<text x="48.3" y="117.7">GPIO35</text>
<text x="249.8" y="119.1" transform="rotate(-90 249.8 119.1)">GND</text>
<text x="39.9" y="120.2">GPIO27</text>
<text x="39.9" y="122.8">GPIO26</text>
<text x="39.9" y="125.3">GPIO25</text>
<text x="48.3" y="120.2">GPIO36</text>
<text x="48.3" y="122.8">GPIO37</text>
<text x="48.3" y="125.3">GPIO38</text>
<text x="257" y="125.3">+5V</text>
<text x="39.9" y="127.9">GPIO24</text>
<text x="39.9" y="130.4">GPIO23</text>
<text x="48.3" y="127.9">GPIO39</text>
<text x="48.3" y="130.4">GPIO40</text>
<text x="246.9" y="127.9">GND</text>
<text x="249.8" y="131.7">+3.3V</text>
<text x="271.7" y="130.4">C2</text>
<text x="39.9" y="132.9">GPIO22</text>
<text x="39.9" y="135.5">GPIO21</text>
<text x="48.3" y="132.9">GPIO41</text>
<text x="48.3" y="135.5">GPIO42</text>
<text x="103.7" y="134.2">+3.3V</text>
<text x="265.4" y="132.9">R2</text>
<text x="265.4" y="135.5">200k</text>
<text x="270.3" y="132.9">0.1uF</text>
<text x="39.9" y="138">GPIO20</text>
<text x="39.9" y="140.6">GPIO19</text>
<text x="39.9" y="143.1">GPIO18</text>
<text x="48.3" y="138">GPIO43</text>
<text x="48.3" y="140.6">GPIO44</text>
<text x="48.3" y="143.1">GPIO45</text>
<text x="112" y="139.3">VCC</text>
<text x="112" y="141.8">SYNC</text>
<text x="119.2" y="139.3">OUT0</text>
<text x="119.2" y="141.8">OUT1</text>
<text x="247.9" y="143.1">A1</text>
<text x="262.5" y="143.1">B1</text>
<text x="263.8" y="141.4" transform="rotate(-90 263.8 141.4)">EN</text>
<text x="278.6" y="139.3">GND</text>
<text x="39.9" y="145.6">GPIO17</text>
<text x="39.9" y="148.2">GPIO16</text>
<text x="48.3" y="145.6">GPIO46</text>
<text x="48.3" y="148.2">GPIO47</text>
<text x="97" y="146.9">GND</text>
<text x="112" y="144.4">SCL</text>
<text x="112" y="146.9">SDA</text>
<text x="119.2" y="144.4">OUT2</text>
<text x="119.2" y="146.9">OUT3</text>
<text x="120.1" y="149.5">GND</text>
<text x="188" y="149.5">Q1</text>
<text x="247.9" y="148.2">A2</text>
<text x="253.6" y="145.5" transform="rotate(-90 253.6 145.5)">VREF_A</text>
<text x="259.9" y="145.7" transform="rotate(-90 259.9 145.7)">VREF_B</text>
<text x="262.5" y="148.2">B2</text>
<text x="39.9" y="150.7">GPIO15 BOOTSEL</text>
<text x="39.9" y="153.3">GPIO14</text>
<text x="39.9" y="155.8">GPIO13</text>
<text x="48.6" y="155.8">USBDM</text>
<text x="49.3" y="153.3">SWDIO</text>
<text x="188" y="152">2N3904</text>
<text x="257.4" y="154.7" transform="rotate(-90 257.4 154.7)">GND</text>
<text x="39.9" y="158.3">GPIO12</text>
<text x="39.9" y="160.9">GPIO11</text>
<text x="48.8" y="158.3">USBDP</text>
<text x="48.9" y="160.9">SWCLK</text>
<text x="103.7" y="158.3">+3.3V</text>
<text x="183.4" y="160.9">GND</text>
<text x="39.9" y="163.4">GPIO10</text>
<text x="39.9" y="166">GPIO9</text>
<text x="46.9" y="166">ADCVREF</text>
<text x="51.2" y="163.4">RUN</text>
<text x="72" y="166">+3.3V</text>
<text x="112" y="163.4">VCC</text>
<text x="112" y="166">SYNC</text>
<text x="119.2" y="163.4">OUT0</text>
<text x="119.2" y="166">OUT1</text>
<text x="254.5" y="163.4">GND</text>
<text x="39.9" y="168.5">GPIO8</text>
<text x="39.9" y="171">GPIO7</text>
<text x="39.9" y="173.6">GPIO6</text>
<text x="49.3" y="168.5">3v3EN</text>
<text x="50.3" y="173.6">VBUS</text>
<text x="51.8" y="171">3v3</text>
<text x="97" y="171">GND</text>
<text x="112" y="168.5">SCL</text>
<text x="112" y="171">SDA</text>
<text x="119.2" y="168.5">OUT2</text>
<text x="119.2" y="171">OUT3</text>
<text x="120.1" y="173.6">GND</text>
<text x="39.9" y="176.1">GPIO5</text>
<text x="39.9" y="178.7">GPIO4</text>
<text x="51.3" y="176.1">GND</text>
<text x="51.3" y="178.7">GND</text>
<text x="125" y="178.7">GND</text>
<text x="39.9" y="181.2">GPIO3</text>
<text x="39.9" y="183.7">GPIO2</text>
<text x="51.3" y="181.2">GND</text>
<text x="51.3" y="183.7">GND</text>
<text x="39.9" y="186.3">GPIO1</text>
<text x="39.9" y="188.8">GPIO0</text>
<text x="51.3" y="186.3">GND</text>
<text x="51.3" y="188.8">GND</text>
<text x="57.7" y="193.9">GND</text>
</g>
<g font-size="1.8" fill="#0f0f0f">
<text x="35.1" y="17.4">USBD-</text>
<text x="61.3" y="17.4">USB5_VBUS</text>
<text x="30.8" y="22.5">USB2_VBUS</text>
<text x="35.1" y="20">USBD+</text>
<text x="61.3" y="22.5">USB3_VBUS</text>
<text x="61.3" y="20">USB4_VBUS</text>
<text x="30.8" y="25.1">USB1_VBUS</text>
<text x="30.8" y="27.6">USB0_VBUS</text>
<text x="63.3" y="27.6">USB4_INT</text>
<text x="63.3" y="25.1">USB5_INT</text>
<text x="32.8" y="30.1">USB2_INT</text>
<text x="32.8" y="35.2">USB0_INT</text>
<text x="32.8" y="32.7">USB1_INT</text>
<text x="63.3" y="30.1">USB3_INT</text>
<text x="251.5" y="40.3">+5VDC_Standby</text>
<text x="259.1" y="37.8">PWR_ON 8</text>
<text x="33.4" y="44.1">USB5_VBUS</text>
<text x="33.4" y="46.6">USB4_VBUS</text>
<text x="67.3" y="45.4">UART RX 1</text>
<text x="97.8" y="47.9">Display_On</text>
<text x="141" y="45.4">RPM Signal1</text>
<text x="141" y="42.8">5V</text>
<text x="144.4" y="42.8">PWM1</text>
<text x="33.4" y="51.7">USB2_VBUS</text>
<text x="33.4" y="49.2">USB3_VBUS</text>
<text x="67.3" y="50.5">UART TX 3</text>
<text x="97.8" y="53">Pi2_On</text>
<text x="97.8" y="50.5">Pi1_On</text>
<text x="32.3" y="59.3">USB5_12VEN</text>
<text x="33.4" y="54.3">USB1_VBUS</text>
<text x="33.4" y="56.8">USB0_VBUS</text>
<text x="67.3" y="56.8">SWDIO</text>
<text x="97.8" y="58.1">Pi4_On</text>
<text x="97.8" y="55.5">Pi3_On</text>
<text x="141" y="59.3">5V</text>
<text x="144.4" y="59.3">PWM2</text>
<text x="259.1" y="58.1">PS_ON# 16</text>
<text x="32.3" y="64.4">USB3_12VEN</text>
<text x="32.3" y="61.9">USB4_12VEN</text>
<text x="67.3" y="61.9">SWCLK</text>
<text x="97.8" y="60.6">PWR</text>
<text x="141" y="61.9">RPM Signal2</text>
<text x="32.3" y="69.5">USB1_12VEN</text>
<text x="32.3" y="67">USB2_12VEN</text>
<text x="32.3" y="72">USB0_12VEN</text>
<text x="33.5" y="74.6">USB5_5VEN</text>
<text x="33.5" y="77.1">USB4_5VEN</text>
<text x="33.5" y="82.2">USB2_5VEN</text>
<text x="33.5" y="79.7">USB3_5VEN</text>
<text x="77.5" y="82.2">PWR_R 1</text>
<text x="93.9" y="82.3">2 RESET_R</text>
<text x="33.5" y="87.3">USB0_5VEN</text>
<text x="33.5" y="84.7">USB1_5VEN</text>
<text x="77.5" y="84.7">PWR_G 3</text>
<text x="77.5" y="87.3">PWR_B</text>
<text x="93.9" y="84.8">4 RESET_G</text>
<text x="93.9" y="87.4">6 RESET_B</text>
<text x="223.5" y="106.3">3v3PWM1</text>
<text x="264.2" y="106.3">5V</text>
<text x="267.7" y="106.3">PWM1</text>
<text x="21.6" y="108.9">USB0_5VEN</text>
<text x="21.6" y="114">USB4_INT</text>
<text x="21.6" y="111.4">USB5_INT</text>
<text x="64" y="111.4">USB2_5VEN</text>
<text x="64" y="114">USB3_5VEN</text>
<text x="64" y="108.9">USB1_5VEN</text>
<text x="223.5" y="111.4">3v3RPMSignal1</text>
<text x="260.8" y="111.4">RPM Signal1</text>
<text x="21.6" y="116.5">USB3_INT</text>
<text x="21.6" y="119">USB2_INT</text>
<text x="64" y="116.5">USB4_5VEN</text>
<text x="64" y="119">USB5_5VEN</text>
<text x="21.6" y="121.6">USB1_INT</text>
<text x="21.6" y="124.1">USB0_INT</text>
<text x="62.8" y="121.6">USB0_12VEN</text>
<text x="62.8" y="124.1">USB1_12VEN</text>
<text x="21.6" y="126.7">PWR</text>
<text x="62.8" y="129.2">USB3_12VEN</text>
<text x="62.8" y="131.7">USB4_12VEN</text>
<text x="62.8" y="126.7">USB2_12VEN</text>
<text x="62.8" y="134.3">USB5_12VEN</text>
<text x="128.2" y="138.1">PWR_R</text>
<text x="128.2" y="143.2">PWR_B</text>
<text x="128.2" y="140.6">PWR_G</text>
<text x="229.9" y="141.9">3v3PWM2</text>
<text x="271.8" y="141.9">5V</text>
<text x="275.3" y="141.9">PWM2</text>
<text x="66.4" y="149.5">BOOTSEL</text>
<text x="170.2" y="149.5">PSU_ON</text>
<text x="185.4" y="144.4">PS_ON#</text>
<text x="229.9" y="147">3v3RPMSignal2</text>
<text x="268.4" y="147">RPM Signal2</text>
<text x="68.1" y="154.6">USBD-</text>
<text x="68.9" y="152.1">SWDIO</text>
<text x="21.6" y="159.7">PSU_ON</text>
<text x="68.1" y="157.1">USBD+</text>
<text x="68.5" y="159.7">SWCLK</text>
<text x="21.6" y="167.3">Pi2_On</text>
<text x="21.6" y="164.8">Pi3_On</text>
<text x="21.6" y="162.2">Pi4_On</text>
<text x="69" y="162.2">RESET</text>
<text x="127.7" y="162.2">RESET_R</text>
<text x="127.7" y="164.8">RESET_G</text>
<text x="127.7" y="167.3">RESET_B</text>
<text x="21.6" y="169.8">Pi1_On</text>
<text x="21.6" y="172.4">Display_On</text>
<text x="59.8" y="172.4">+5VDC_Standby</text>
<text x="21.6" y="180">3v3RPMSignal1</text>
<text x="21.6" y="174.9">3v3RPMSignal2</text>
<text x="21.6" y="177.5">3v3PWM2</text>
<text x="21.6" y="185.1">UART RX</text>
<text x="21.6" y="182.5">3v3PWM1</text>
<text x="21.6" y="187.6">UART TX</text>
</g>
<g font-size="1.8" fill="#a90000">
<text x="267.3" y="20.1">1</text>
<text x="267.3" y="22.6">2</text>
<text x="267.3" y="25.1">3</text>
<text x="267.3" y="27.7">4</text>
<text x="267.3" y="30.2">5</text>
<text x="267.3" y="32.8">6</text>
<text x="267.3" y="35.3">7</text>
<text x="267.3" y="40.4">9</text>
<text x="267.3" y="37.8">8</text>
<text x="154.2" y="42.9">1</text>
<text x="154.2" y="45.5">2</text>
<text x="266.7" y="42.9">10</text>
<text x="266.7" y="45.5">11</text>
<text x="76.1" y="48">2</text>
<text x="110.4" y="48">1</text>
<text x="110.4" y="50.5">3</text>
<text x="110.4" y="53.1">5</text>
<text x="119.3" y="48">2</text>
<text x="119.3" y="50.5">4</text>
<text x="119.3" y="53.1">6</text>
<text x="154.2" y="48">3</text>
<text x="154.2" y="50.5">4</text>
<text x="266.7" y="48">12</text>
<text x="266.7" y="50.5">13</text>
<text x="266.7" y="53.1">14</text>
<text x="76.1" y="56.9">1</text>
<text x="76.1" y="59.4">2</text>
<text x="110.4" y="55.6">7</text>
<text x="110.4" y="58.2">9</text>
<text x="118.7" y="58.2">10</text>
<text x="119.3" y="55.6">8</text>
<text x="154.2" y="59.4">1</text>
<text x="266.7" y="55.6">15</text>
<text x="266.7" y="58.2">16</text>
<text x="76.1" y="62">3</text>
<text x="109.8" y="60.7">11</text>
<text x="118.7" y="60.7">12</text>
<text x="154.2" y="62">2</text>
<text x="154.2" y="64.5">3</text>
<text x="266.7" y="60.7">17</text>
<text x="266.7" y="63.2">18</text>
<text x="266.7" y="65.8">19</text>
<text x="154.2" y="67.1">4</text>
<text x="266.7" y="68.3">20</text>
<text x="266.7" y="70.9">21</text>
<text x="266.7" y="73.4">22</text>
<text x="266.7" y="75.9">23</text>
<text x="85" y="82.3">1</text>
<text x="93.9" y="82.3">2</text>
<text x="266.7" y="78.5">24</text>
<text x="85" y="87.4">5</text>
<text x="85" y="89.9">7</text>
<text x="85" y="84.8">3</text>
<text x="93.9" y="89.9">8</text>
<text x="93.9" y="84.8">4</text>
<text x="93.9" y="87.4">6</text>
<text x="238.1" y="106.4">3</text>
<text x="244.9" y="102.3" transform="rotate(-90 244.9 102.3)">2</text>
<text x="251.2" y="102.3" transform="rotate(-90 251.2 102.3)">7</text>
<text x="255" y="102.3" transform="rotate(-90 255 102.3)">8</text>
<text x="258.4" y="106.4">6</text>
<text x="36.8" y="109">31</text>
<text x="36.8" y="111.5">30</text>
<text x="55.8" y="109">32</text>
<text x="55.8" y="111.5">33</text>
<text x="238.1" y="111.5">4</text>
<text x="258.4" y="111.5">5</text>
<text x="36.8" y="114">29</text>
<text x="36.8" y="116.6">28</text>
<text x="36.8" y="119.1">27</text>
<text x="55.8" y="114">34</text>
<text x="55.8" y="116.6">35</text>
<text x="55.8" y="119.1">36</text>
<text x="36.8" y="121.7">26</text>
<text x="36.8" y="124.2">25</text>
<text x="55.8" y="121.7">37</text>
<text x="55.8" y="124.2">38</text>
<text x="248.7" y="121.4" transform="rotate(-90 248.7 121.4)">1</text>
<text x="36.8" y="126.7">24</text>
<text x="36.8" y="129.3">23</text>
<text x="36.8" y="131.8">22</text>
<text x="55.8" y="126.7">39</text>
<text x="55.8" y="129.3">40</text>
<text x="55.8" y="131.8">41</text>
<text x="36.8" y="134.4">21</text>
<text x="36.8" y="136.9">20</text>
<text x="55.8" y="134.4">42</text>
<text x="55.8" y="136.9">43</text>
<text x="252.5" y="137.9" transform="rotate(-90 252.5 137.9)">2</text>
<text x="258.8" y="137.9" transform="rotate(-90 258.8 137.9)">7</text>
<text x="262.6" y="137.9" transform="rotate(-90 262.6 137.9)">8</text>
<text x="36.8" y="139.4">19</text>
<text x="36.8" y="142">18</text>
<text x="55.8" y="139.4">44</text>
<text x="55.8" y="142">45</text>
<text x="109.8" y="138.2">1</text>
<text x="109.8" y="140.7">2</text>
<text x="109.8" y="143.3">3</text>
<text x="125" y="138.2">8</text>
<text x="125" y="140.7">7</text>
<text x="125" y="143.3">6</text>
<text x="245.7" y="142">3</text>
<text x="266" y="142">6</text>
<text x="36.8" y="144.5">17</text>
<text x="36.8" y="147.1">16</text>
<text x="36.8" y="149.6">15</text>
<text x="55.8" y="144.5">46</text>
<text x="55.8" y="147.1">47</text>
<text x="55.8" y="149.6">48</text>
<text x="109.8" y="145.8">4</text>
<text x="125" y="148.3">9</text>
<text x="125" y="145.8">5</text>
<text x="180" y="149.6">2</text>
<text x="185.2" y="146.8" transform="rotate(-90 185.2 146.8)">3</text>
<text x="245.7" y="147.1">4</text>
<text x="266" y="147.1">5</text>
<text x="36.8" y="152.1">14</text>
<text x="36.8" y="154.7">13</text>
<text x="55.8" y="152.1">49</text>
<text x="55.8" y="154.7">50</text>
<text x="185.2" y="154.4" transform="rotate(-90 185.2 154.4)">1</text>
<text x="36.8" y="157.2">12</text>
<text x="36.8" y="159.8">11</text>
<text x="55.8" y="157.2">51</text>
<text x="55.8" y="159.8">52</text>
<text x="256.3" y="156.9" transform="rotate(-90 256.3 156.9)">1</text>
<text x="36.8" y="162.3">10</text>
<text x="37.4" y="164.8">9</text>
<text x="37.4" y="167.4">8</text>
<text x="55.8" y="164.8">54</text>
<text x="55.8" y="167.4">55</text>
<text x="55.8" y="162.3">53</text>
<text x="109.8" y="162.3">1</text>
<text x="109.8" y="164.8">2</text>
<text x="109.8" y="167.4">3</text>
<text x="125" y="162.3">8</text>
<text x="125" y="164.8">7</text>
<text x="125" y="167.4">6</text>
<text x="37.4" y="169.9">7</text>
<text x="37.4" y="172.5">6</text>
<text x="55.8" y="169.9">56</text>
<text x="55.8" y="172.5">57</text>
<text x="109.8" y="169.9">4</text>
<text x="125" y="172.5">9</text>
<text x="125" y="169.9">5</text>
<text x="37.4" y="175">5</text>
<text x="37.4" y="177.5">4</text>
<text x="55.8" y="175">58</text>
<text x="55.8" y="177.5">59</text>
<text x="37.4" y="180.1">3</text>
<text x="37.4" y="182.6">2</text>
<text x="37.4" y="185.2">1</text>
<text x="55.8" y="180.1">60</text>
<text x="55.8" y="182.6">61</text>
<text x="55.8" y="185.2">62</text>
<text x="37.4" y="187.7">0</text>
<text x="55.8" y="187.7">63</text>
</g>
</svg>
